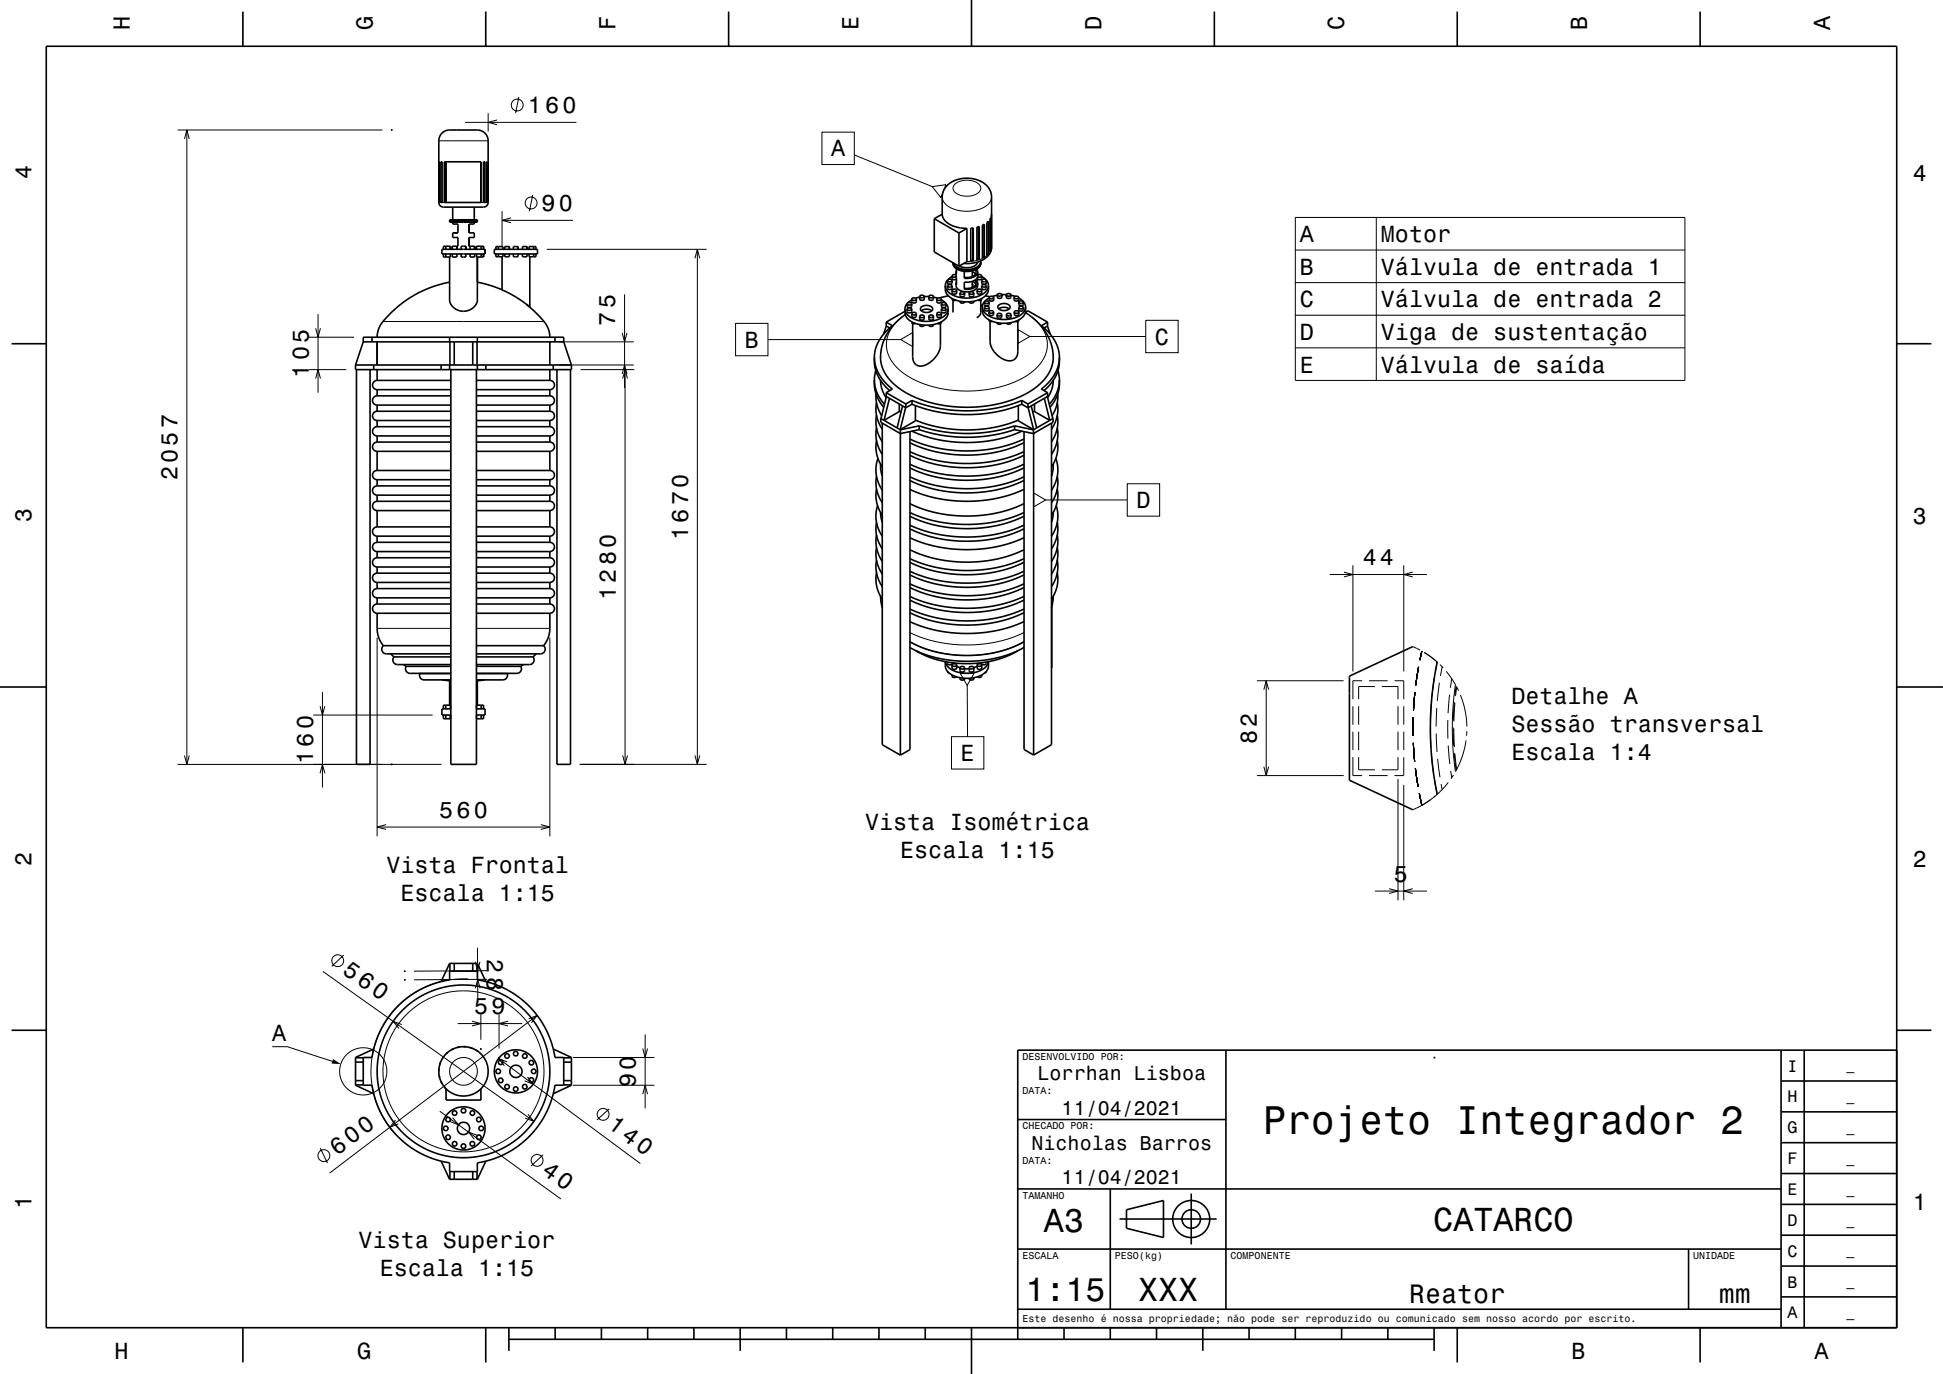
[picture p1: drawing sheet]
<svg xmlns="http://www.w3.org/2000/svg" width="420mm" height="297mm" viewBox="0 0 420 297" stroke-linecap="round" stroke-linejoin="round" font-family="sans-serif">
<g fill="none" stroke="#000" stroke-width=".22">
<path d="M38.4 28.1h44.3M39.9 30l.5-1.9 .5 1.9M40.4 28.1v137.1M94.9 30.4h10.6M100.5 26.5h24.1M105.5 24.5v3.9M107.5 25.9l-2 .6 2 .5M112.2 21l-.7 3.5M177.7 28.6h7v7h-7zM184.7 33.5l16.8 6.8M206.4 39.8a4.1 4.1 0 0 1 5.5 .4 1.48 1.48 0 0 1-1.3 1.9 3.9 3.9 0 0 1-4.5-1 1.12 1.12 0 0 1 .3-1.3zM94.9 43.8h.1"/>
<path d="M95 43.8h.3M95.6 43.8h.4M104 43.8h.5M104.8 43.8h.4M105.3 43.8h.2M108.5 45.6v7.9M108.5 47.6h15.4M110.5 47.1l-2 .5 2 .5M115.2 42.1l-.7 3.5M118.2 53.9h34.5M150.2 55.8l.5-1.9 .6 1.9M150.7 53.9v111.3"/>
<path d="M201.5 40.3l3-.4-1.1 2.8zM203.7 42.6a3.7 3.7 0 0 0 3.5 2.9 7.1 7.1 0 0 0 6.8-1.8l.3-1.1M214.3 53.5a3.8 3.8 0 0 1-3.5 2.9l-1.8 .2M280 47h84.2v35.2h-84.2zM280 54h84.2M297.5 47v35.2M66.7 79.9h8.2M66.7 72.9h9.8M68.2 71l.5 1.9 .6-1.9M68.7 67.9v17M82.8 69.5h34.8M120.9 78.9h16.1"/>
<path d="M120.9 73.9h16.1M125.5 79.9h11.6M134.5 72l.5 1.9 .5-1.9M135 63.6v20.3M135.1 79.9v85.3M159 69.9h7v7h-7zM166 73.4h28.7M194.7 73.4l2.6-1.5v3zM195.1 68.5l-1.1 .9-1.1 1.3-.9 1.5-.3 1.3-.1 1.3 .3 1.4 .6 1.4 .9 1.4 1.2 1.1 1.5 1.1 1.7 1 2 .8 4.1 1.1 4.7 .4 4.7-.3 2.4-.4 2.2-.7 3.7-1.7 1.4-1 1.4-1.2 1-1.3 .7-1.4 .3-1.3-.1-1.6-.3-1.3-.7-1.3-1-1.4-1.4-1.1M220 71.2l2.6 1.5-2.6 1.5zM222.6 72.7h25.1M247.7 69.2h7v7h-7z"/>
<path d="M280 61.1h84.2M280 68.1h84.2M280 75.2h84.2M68.2 81.8l.5-1.9 .6 1.9M134.5 80.8l.5-1.9 .5 1.9M134.6 81.8l.5-1.9 .5 1.9M223.4 106.6l2.6 1.5-2.6 1.5zM226 108.1h17.7M243.7 104.6h7v7h-7zM81.5 137.8v43M81.5 135.8h16M82.8 139.5h14.7"/>
<path d="M103 135.8h15.9M103 139.5h14.5M118.9 137.8v43M190.3 128.9l.4 1.9M196.7 138.7h.1M221.4 136.7l-2.8 1.2-2.9 .8-3.2 .5-3.2 .2-3.2-.1-3.6-.6-3.2-.8-2.6-1.2M221.4 138.7l-2.6 1.2-3.1 1-2.9 .5-3.7 .3-3.2-.2-3.6-.6-2.9-.9-2.7-1.3M227.7 128.9l-.4 1.9M287.4 124.2h21M290.5 123.7l1.9 .5-1.9 .5M292.4 122.2v23M303.4 122.2v23"/>
<path d="M305.4 123.7l-2 .5 2 .5M305.4 139.8l1.6 .7M67.7 154.6h25.8M69.2 152.6l.5 2 .5-2M69.7 149.6v20.6M205.7 159.2h7v7h-7zM207.6 145.6l3-.1-1.5 2.6zM209.1 148.1v11.1M271.7 147.2h18.7M273.2 149.1l.5-1.9 .5 1.9M273.7 147.2v20.5M292.4 152.7v4"/>
<path d="M292.4 158.2v4M293.7 152.7v4M293.7 158.2v4M294.4 147.2h-2v4M295.9 147.2h4M297.2 148.4h-3.5v2.8M298.7 148.4h3.5v2.8M301.4 147.2h2v4M302.2 152.7v4M302.2 158.2v4M303.4 152.7v4M303.4 158.2v4"/>
<path d="M305.5 155.1v4M305.9 149.6l-.4 4M306.6 144.2l-.6 3.9M307.4 140.8l-.5 1.9M307.9 141l2.8 2.1M309.2 157.5l.1 4M309.4 152l-.2 4M310 146.5l-.5 4M310.5 158.5l.1 4M310.6 153.1l-.2 3.9M310.7 143.1l-.4 2M310.7 143.1h.1"/>
<path d="M311.1 147.6l-.4 4M311.3 143.7l.7 .7M311.7 144.1l-.3 2M312.6 145.1l2 2.9M313 155.7v4M313.3 150.2l-.3 4M313.8 146.7l-.3 2M314.1 157.2l.1 4M314.3 157.5l.1 4M314.4 151.8l-.3 3.9M314.5 152l-.2 4M314.6 148l-.5 4.5-.2 4.7 .2 4.8 .5 4.8"/>
<path d="M314.6 148l.1 .1M314.8 148.3l-.3 2M314.8 148.4l.5 .9M314.9 148.5l-.3 2M315.7 150.2l1 3.4 .4 3.4M317.1 158l-.1 1M38.4 165.2h44.3M39.9 163.3l.5 1.9 .5-1.9M67.7 165.2h27.8M69.2 167.2l.5-2 .5 2M81.5 178.8h37.4M83.5 178.3l-2 .5 2 .5"/>
<path d="M116.9 178.3l2 .5-2 .5M125.3 165.2h27.4M134.6 163.3l.5 1.9 .5-1.9M150.2 163.3l.5 1.9 .6-1.9M271.7 167.7h18.7M273.2 165.7l.5 2 .5-2M292.4 163.7v4h2M293.7 163.7v2.7h3.5M295.9 167.7h4M302.2 163.7v2.7h-3.5M302.2 168.4v26.2M303.4 163.7v4h-2"/>
<path d="M303.4 169.7v24.9M305.5 160.6l.3 4M306 166.1l.5 3.9M306.8 171.5l.6 2.6 2.8-2M309.2 172.9l-1.9 1.2-1.9 .9M309.4 163l.5 4M310.1 168.5l.6 3.2M310.7 171.7l-.7 .6M310.7 171.7h-.1M310.8 164l.5 4M311.5 169.5l.2 1.2M313 161.2l.4 3.9"/>
<path d="M313.1 169.1l-2.4 2.6M313.6 166.6l.2 1.5M314.2 167.5l-.6 .8M314.3 162.7l.5 3.8M314.5 162.9l.4 3.4M316.9 160l-.9 3.7-1.3 2.9M297.2 192.6h11.2M300.3 192.1l1.9 .5-1.9 .5M305.4 192.1l-2 .5 2 .5M69.8 210l45.6 32.4M74.3 206.4l-2.6 2.5M101.2 211.6l-3.2 .1-2.8 .5-2.8 1-2.7 1.3-2.4 1.8-2.1 2.1-1.8 2.4-1.5 2.6-.9 2.6-.7 3.2-.1 2.7 .3 3 .7 2.9 1.1 2.8 1.4 2.3 1.8 2.3"/>
<path d="M103.2 204.8l.1 11.9M103.7 207.9l-.5 1.9-.5-1.9M103.8 213.6l-.5-1.9-.5 1.9M103.9 219.3v5.4M105.2 209.8l-15.7 .1M105.3 211.7l-15.8 .1M107.9 219.3v7.4M116.1 219.5l-44.8 34.1M58.9 226.2h3.2l9.7 3.2M86.8 221.5l-1.8-.7 1.2 1.5M98.9 221.3h14M102 220.7l1.9 .6-1.9 .5"/>
<path d="M107.8 228.8l30.6 22.7M109.6 229.5l-1.8-.7 1.2 1.6M109.8 220.7l-1.9 .6 1.9 .5M114 232.8l1.3 1.6-1.9-.8M114.3 220.2l1.8-.7-1.2 1.6M123.9 234.6h17.6M123.9 228.6h17.6M131.7 239.7l-2.7 2.4M138.9 236.5l.6-1.9 .5 1.9M138.9 226.6l.6 2 .5-2M139.5 223.6v16M69.2 248.2l1.6 3.2"/>
<path d="M85.5 242.1l-1.2 1.6 1.8-.8M95.1 240.2l26.1 19M97.8 241.6l1.3 1.5-1.9-.7M103.1 245.4l-1.8-.7 1.2 1.5M114.1 240.9l1.3 1.5-1.9-.7M117.4 249.6l-2.6 2.4"/>
<circle cx="111.8" cy="22.7" r="1.28"/>
<circle cx="114.8" cy="43.9" r="1.28"/>
<circle cx="73" cy="207.7" r="1.28"/>
<circle cx="78.5" cy="231.6" r="5.1"/>
<circle cx="100.2" cy="231.6" r="3"/>
<circle cx="100.2" cy="231.6" r="17.4"/>
<circle cx="70" cy="249.8" r="1.28"/>
<circle cx="116.1" cy="250.8" r="1.28"/>
<circle cx="130.4" cy="240.9" r="1.28"/>
</g>
<g fill="none" stroke="#000" stroke-width=".35">
<path d="M10 10h400v277h-400zM52.5 2.5v7.5M105 2.5v7.5M157.5 2.5v7.5M210 0v10M262.5 2.5v7.5M315 2.5v7.5M367.5 2.5v7.5M94.9 35h.1v8.8h-.1zM95.3 35h.3v8.8h-.3zM95.6 28.7l.6-.4 .7-.2h6.3a2.33 2.33 0 0 1 2.3 2.3v13.4l-.3 .7-.7 .3h-8.7l-.5-.2-.3-.4-.1-.4v-13.4a2.32 2.32 0 0 1 .7-1.7zM96 35h8v8.8h-8z"/>
<path d="M96.4 35v8.8M104.5 35h.3v8.8h-.3zM105.2 35h.1v8.8h-.1zM105.5 35v8.8M95.5 53.9h9.4v1h-9.4zM95.9 54.9v.7h1.5v-.7M95.9 53.9v-.7h1.5v.7M96.4 53.2v.7M96.4 54.9v.7M97.2 55.6v9.3a3.1 3.1 0 0 0 3 2.4 3.1 3.1 0 0 0 3-2.4v-9.3M97.2 47.5h6v.5h-6zM97.2 47.8h6"/>
<path d="M97.8 54.9v.7h1v-.7M97.9 48v.4h1.1v1.9h-1.1v1h1.1v1.9h-1.2v.7M97.9 44.8v2.7M98.8 53.2v.7M99.7 54.9v.7h1v-.7M99.7 53.9v-.7h1v.7M101.6 54.9v.7h1v-.7M101.6 53.2v.7M102.5 48v.4h-1.1v1.9h1.1v1h-1.1v1.9h1.2v.7M102.5 44.8v2.7M103 53.9v-.7h1.5v.7M103 54.9v.7h1.5v-.7"/>
<path d="M104 53.2v.7M104 54.9v.7M106.9 53.9h9.3v1h-9.3zM107.2 54.9v.6h1.5v-.6M107.2 53.9v-.6h1.5v.6M107.7 53.3v.6M107.7 54.9v.6M108.5 55.5v7.2M109.1 54.9v.6h1v-.6M109.1 53.9v-.6h1v.6M111 54.9v.6h1v-.6M111 53.9v-.6h1v.6"/>
<path d="M112.9 54.9v.6h1v-.6M112.9 53.9v-.6h1v.6M114.4 54.9v.6h1.5v-.6M114.4 53.9v-.6h1.5v.6M114.5 55.5v10.9l-3-2.2-3-1.5M115.4 53.3v.6M115.4 54.9v.6M202 47.3v7.2l5.3 3M202 47.3l5.3 3.1M203.7 46.3a3.6 3.6 0 0 0 3.3 2.8l2 .3M203.7 46.3v-3.7a4.5 4.5 0 0 1 4.7-4.1 5.2 5.2 0 0 1 5.8 3l.1 1.1v11.2M203.7 46.3l-1.7 1"/>
<path d="M205.8 59.6l.4 .3 .5-.1M205.8 59.6l.1 .7 .3 .2 .5-.2M205.8 59.8l-.9 .6M206 56.8a2.93 2.93 0 0 0 3.4 1.7 2.4 2.4 0 0 0 2.6-1.8 2.41 2.41 0 0 1-2.6 1.8 2.92 2.92 0 0 1-3.4-1.7zM206.6 59.4h-.4l-.4 .2M206.6 59.4h.1M206.7 58.8v2.7v-.3M206.7 59.4h-.1M206.7 58.5v.3M206.7 58.1v1.1v-.4M207.3 50.4v7.1M208.4 58.7v1.4a2.39 2.39 0 0 0 2.9-1.3"/>
<path d="M209 49.4v7.2l-1.7 .9M209 49.4l-1.7 1M210.2 58.7l.7 .5M210.2 58.6v1.2M210.3 56.2l.1 .2v-7.1h-.6v7.2M210.3 56.2l-.5 .1M210.3 49.3v6.9M210.8 58.3a.99 .99 0 0 1 0 1.1 .99 .99 0 0 1-.9 .5h-1.5M210.9 58.3l.4 .2M211.3 58.5v.3M211.3 58.1v.4M211.3 60v.9"/>
<path d="M211.3 56.6a2.78 2.78 0 0 1-3.7 1l-.2-.1M211.3 59.4h.6l.3 .2M211.3 58.8v.9a2.29 2.29 0 0 1-2.9 1.3v1.5a2.39 2.39 0 0 0 2.9-1.3M211.5 55.9l.2 .2v-7.1l-.5 .1v7.2M211.5 55.9l-.3 .1M211.5 49v6.9M212 56.4v.1M212 56.5a2.19 2.19 0 0 1-2.5 2.2 3.1 3.1 0 0 1-3.5-1.6v-.3M212 56.5a2.67 2.67 0 0 1-3.1 1.8 2.97 2.97 0 0 1-2.8-1.5M212.2 59.6l-.2 .3-.7-.1M212.2 59.6l-.1 .8-.4 .1-.4-.2M212.2 59.8l.9 .6"/>
<path d="M212.5 55.5l.3 .2v-7.2l-.4 .2v7.2M212.5 48.6v6.9M212.5 55.5l-.1 .1M213.3 54.9l.3 .1v-7.2l-.3 .3v7.2M214 54.2l.2 .1v-7.2l-.2 .3v7.2M214.3 53.5h.1M214.3 46.3v.3M214.3 53.5v.2a3.9 3.9 0 0 1-3.6 3.1l-2.4 .1M2.5 74.3h7.5M76.9 78.9h46.6M76.9 78.9v1h46.6v-1M77.1 79.9v85.3h2.9v-85.3"/>
<path d="M78.5 73.9h43.4M78.5 73.9l-1.6 5M78.5 73.9v-1h43.4v1M80.4 72.9v1M80.8 78.9v1M81.5 73.9v5M81.5 79.9v2.3M95.4 78.9v1M97.2 61l-3.6 1-3.1 1.3-2.9 1.7-2.8 2.4a8.2 8.2 0 0 0-3.3 5v.5M97.2 72.9v1M97.2 78.9v1M97.3 73.9v5"/>
<path d="M97.5 79.9v85.3h5.5v-85.3M98.2 73.9v5M102.2 73.9v5M103.1 73.9v5M103.2 61l2.6 .6 2.7 1M103.2 72.9v1M103.2 78.9v1M105 78.9v1M113.9 65.9l1.7 1.5a8.3 8.3 0 0 1 3.2 5l.1 .5M118.9 73.9v5M118.9 79.9v2.3M119.6 78.9v1"/>
<path d="M120 72.9v1M120.4 79.9v85.3h2.9v-85.3M121.9 73.9l1.6 5M189 77.3l.1 2.1 .6 1.7 1.1 1.7 1.5 1.6M189 77.3l.3 1.8 .8 1.8 1.1 1.6 1.7 1.6-1.3 .8M190.3 77.3l.4 2 1 2 1.8 1.9 2.3 1.7 2.7 1.3 3.5 1.1 3.4 .5 3.4 .2 3.5-.1 3.9-.7 3-.9 3-1.4 2.3-1.7 1.8-1.9 1-2 .4-2M190.3 77.1v.2M191.6 69.6l1.3 .8-1.7 1.6-1.2 1.6-.7 1.8-.3 1.9M191.6 70.5l.7 .4M191.6 69.6v.9M191.6 70.5l-.6 1.8M195.6 66.8v.8a3.4 3.4 0 0 0 3.4 2.6 5.8 5.8 0 0 0 5.7-1.8l.2-.6v-1"/>
<path d="M195.6 66.8a3.4 3.4 0 0 0 3.4 2.6 5.8 5.8 0 0 0 5.7-1.8l.2-.8M195.6 67.3l-4 2.3M195.7 68l-.6 .5a11.3 11.3 0 0 0-4.8 8.8M196.1 65.7v.6l.4 .2 .6-.2v-.6M196.1 66.8v.7l.4 .1 .6-.2v-.6M196.1 65.7l.4 .2 .5-.1 .1-.1M196.1 66.8l.1-.2 .4-.1 .5 .3M196.1 66.8l.4 .3 .4-.1 .2-.2M196.1 65.6l-.3 .5-.2 .7M196.1 65.6l.5-.2 .5 .3M196.1 65.6v.1M196.1 68.8l.1 .1"/>
<path d="M197.1 64.7l.4 .3 .5-.1 .1-.2M197.1 64.7l.4-.3 .4 .1 .2 .2M197.1 64.7v.6l.4 .2 .6-.2v-.6M197.1 69.6l.2 .3h.6M197.1 67.8l.4 .3 .5-.1 .1-.2M197.1 67.8l.4-.3 .4 .1 .2 .2M197.1 67.8v.7l.4 .1 .6-.2v-.6M197.1 64.8l-.9 .7M197.3 69.9l.1 8a1.87 1.87 0 0 0 3.1 .8 5.3 5.3 0 0 0 2.8-4v-4.8M198.8 64.2l-.9 .3M198.8 68.4l.1 .7 .3 .1 .6-.2v-.6M198.8 64.1l.1 .7 .3 .1 .6-.2v-.6"/>
<path d="M198.8 70.1a.54 .54 0 0 0 .4 .5 .54 .54 0 0 0 .6-.3M198.8 68.4l.4 .3 .5-.1 .1-.2M198.8 68.4l.1-.2 .4-.1 .5 .3M198.8 64.1l.1-.2 .4-.1 .5 .3M198.8 64.1l.4 .3 .4-.1 .2-.2M199.1 66.4a1.64 1.64 0 0 1 2.5 .4 1.54 1.54 0 0 1-2.7 0zM199.2 67.2a1.95 1.95 0 0 1 2.2 0M199.8 64.1h1M199.8 70.3h.1M200.8 64.1v.7l.4 .1 .6-.2v-.6M200.8 68.4v.7l.4 .1 .6-.2v-.6M200.8 64.1l.4 .3 .5-.1 .1-.2"/>
<path d="M200.8 64.1l.1-.2 .4-.1 .5 .3M200.8 68.4l.1-.2 .4-.1 .5 .3M200.8 68.4l.4 .3 .4-.1 .2-.2M200.8 70.3h.1M201.8 64.2l.9 .3M201.8 70.1a.53 .53 0 0 1-.5 .5 .53 .53 0 0 1-.5-.3M202.5 64.7l.4 .3 .5-.1 .1-.2M202.5 64.7l.4-.3 .4 .1 .2 .2M202.5 64.7l.1 .6 .3 .2 .6-.2v-.6M202.5 67.8l.1 .7 .3 .1 .6-.2v-.6M202.5 67.8l.4 .3 .5-.1 .1-.2M202.5 67.8l.4-.3 .4 .1 .2 .2"/>
<path d="M203.5 65.7v.6l.4 .2 .6-.2v-.6M203.5 65.7l.1-.2 .4-.1 .5 .3M203.5 65.7l.4 .2h.4l.2-.2M203.5 69.6l-.2 .3h-.6M203.5 64.8l.9 .7M204.3 61.7v.9a3.4 3.4 0 0 0 3.4 2.5 5.8 5.8 0 0 0 5.8-1.7l.2-.6v-1.1M204.3 61.7a3.4 3.4 0 0 0 3.4 2.6 5.8 5.8 0 0 0 5.8-1.8l.2-.8M204.5 65.6l.3 .6 .1 .6M204.5 68.8l-.1 .1M204.5 66.8v.6l-.6 .2-.4-.1v-.7M204.5 66.8l-.1 .2-.5 .1-.4-.3M204.5 66.8l-.5-.3-.4 .1-.1 .2"/>
<path d="M204.8 60.6l.1 .7 .4 .2 .5-.3v-.6M204.8 61.8l.1 .7 .4 .1 .5-.2v-.6M204.8 60.6l.5 .3 .4-.1 .1-.2M204.8 60.6l.1-.2 .5-.1 .4 .3M204.8 61.8l.1-.2 .5-.1 .4 .3M204.8 61.8l.5 .3 .3-.1 .2-.2M204.8 60.6l-.3 .5-.2 .6M204.8 63.8l.1 .1M205 63.9l-1.9 .5M205.8 64.5l.2 .4h.6M205.8 62.8l.4 .3 .5-.2 .1-.1M205.8 62.8l.4-.3 .4 .1 .2 .2"/>
<path d="M205.8 62.8l.1 .6 .3 .2 .6-.2v-.6M206 64.9v2.7M206.7 61.2v.5a2.29 2.29 0 0 0 2.9 1.3l.7-.1a1.35 1.35 0 0 0 1-1.2v-.5M206.7 60.9v.3M207.5 63.3l.1 .7 .4 .2 .5-.2v-.7M207.5 65.1a.53 .53 0 0 0 .5 .4 .53 .53 0 0 0 .5-.3M207.5 63.3l.5 .3 .4-.1 .1-.2M207.5 63.3l.1-.1 .5-.2 .4 .3M208.5 65.2h.1M209.5 63.3l.1 .7 .3 .2 .6-.3v-.6M209.5 63.3l.1-.1 .4-.2 .5 .3M209.5 63.3l.4 .3 .4-.1 .2-.2"/>
<path d="M209.5 65.2h.1M210.2 61.4l.1 .3-.2 .5M210.2 60.8v1.3M210.2 60.8l.7 .7M210.5 65.1a.53 .53 0 0 1-.5 .4 .53 .53 0 0 1-.5-.3M210.7 60.6a.9 .9 0 0 1 .2 1 .9 .9 0 0 1-.8 .6l-1.7 .1M210.7 60.6l.6 .3M211.2 62.8l.1 .6 .4 .2 .5-.2v-.6M211.2 62.8l.5 .3 .4-.2 .1-.1M211.2 62.8l.4-.3 .5 .1 .1 .2M211.3 60.9v.3M212 64.9v2.8l-.3 .5-.6 .5"/>
<path d="M212.2 61.8l.1 .7 .4 .1 .5-.2v-.6M212.2 60.6l.1 .7 .4 .2 .5-.3v-.6M212.2 61.8l.5 .3 .4-.1 .1-.2M212.2 61.8l.1-.2 .5-.1 .4 .3M212.2 60.6l.1-.2 .5-.1 .4 .3M212.2 60.6l.5 .3 .3-.1 .2-.2M212.2 64.5l-.2 .4h-.6M212.4 66.4v.8a3.4 3.4 0 0 0 3.3 2.6 5.8 5.8 0 0 0 5.8-1.8l.2-.6v-1M212.4 66.4a3.4 3.4 0 0 0 3.3 2.6 5.8 5.8 0 0 0 5.8-1.8l.2-.8M212.4 65.9l-.4 .1M212.8 65.3l.1 .7 .4 .1 .5-.2v-.6M212.8 66.5l.1 .6 .4 .1 .5-.2v-.5"/>
<path d="M212.8 65.3l.5 .3 .4-.1 .1-.2M212.8 65.3l.1-.1 .5-.2 .4 .3M212.8 66.5l.1-.2 .5-.1 .4 .3M212.8 66.5l.5 .2h.4l.1-.2M213 63.9l.9 .2M213.2 60.6l.4 .6 .1 .5M213.2 63.8l-.1 .1M213.8 69.1l.2 .4h.5M213.8 67.4l.4 .3 .5-.1 .1-.2M213.8 67.4l.4-.3 .4 .1 .2 .2M213.8 67.4v.7l.4 .1 .6-.2v-.6M213.8 64.3l.5 .3 .4-.1 .1-.2"/>
<path d="M213.8 64.3l.4-.3 .5 .1 .1 .2M213.8 64.3l.1 .6 .4 .2 .5-.2v-.6M213.8 64.4a2.36 2.36 0 0 0-1.4 2M214 69.5v4.4a4.8 4.8 0 0 0 4.7 4.1 1.85 1.85 0 0 0 1.3-2v-6.5M215.5 68l.1 .6 .4 .2 .5-.2v-.6M215.5 69.7a.56 .56 0 0 0 1 .2M215.5 68l.5 .3 .4-.1 .1-.2M215.5 68l.1-.2 .5-.1 .4 .3M215.6 63.8l-1 .3M215.6 63.7v.7l.4 .1 .6-.2v-.6M215.6 63.7l.1-.2 .4-.1 .5 .3M215.6 63.7l.4 .3 .4-.1 .2-.2"/>
<path d="M215.9 66a1.63 1.63 0 0 1 2.5 .4 1.54 1.54 0 0 1-2.7 0zM215.9 66.8a1.95 1.95 0 0 1 2.3 0M216.6 63.7h.9M217.5 63.7l.1 .7 .4 .1 .5-.2v-.6M217.5 63.7l.5 .3 .4-.1 .1-.2M217.5 63.7l.1-.1 .5-.1 .4 .2M217.6 68v.6l.4 .2 .5-.2 .1-.6M217.6 68l.1-.2 .4-.1 .5 .3M217.6 68l.4 .3 .4-.1 .2-.2M218.5 63.8l.9 .3M218.6 69.7a.56 .56 0 0 1-1 .2M219.2 64.3l.4 .3 .5-.1 .1-.2"/>
<path d="M219.2 64.3l.4-.3 .4 .1 .2 .2M219.2 64.3l.1 .6 .3 .2 .6-.3v-.5M219.2 67.4l.1 .7 .4 .1 .5-.2v-.6M219.2 67.4l.5 .3 .4-.1 .1-.2M219.2 67.4l.4-.2h.5l.1 .2M220.2 64.4a2.42 2.42 0 0 1 1.5 2M220.2 66.5l.1 .6 .4 .2 .5-.3v-.5M220.2 66.5l.5 .3 .4-.1 .1-.2M220.2 66.5l.1-.2 .5-.1 .4 .3M220.2 65.3l.1 .6 .4 .2 .5-.2v-.6M220.2 65.3l.1-.2 .5-.1 .4 .3M220.2 65.3l.5 .3 .4-.1 .1-.2"/>
<path d="M220.2 69.1l-.1 .3-.6 .1M221.6 67.5l1.1 .8a11.3 11.3 0 0 1 5 9M221.7 67.5l.5-.3 4.2 2.4M226.4 70.5l.6 1.8M226.4 69.6l-1.3 .8 1.8 1.7 1.1 1.6 .7 1.7 .3 1.9M226.4 70.5l-.7 .4M226.4 69.6v.9M227.7 77.1v.2M229 77.3l-.1 2-.6 1.7-1.1 1.9-1.5 1.5M229 77.3l-.2 1.8-.8 1.8-1.2 1.6-1.7 1.6 1.3 .8M410 74.3h7.5M81.5 82.2a1 1 0 0 0-1 1 1 1 0 0 0 1 1"/>
<path d="M81.5 85.6a1 1 0 0 0-1 1 1 1 0 0 0 1 1M81.5 88.9a1 1 0 0 0-1 1 1 1 0 0 0 1 1M81.5 92.2a1 1 0 0 0-1 1 1 1 0 0 0 1 1M81.5 95.6a1 1 0 0 0-1 1 1 1 0 0 0 1 1M81.5 82.2h16M81.5 84.2h16M81.5 85.6h16M81.5 87.6h16M81.5 88.9h16M81.5 90.9h16M81.5 92.2h16M81.5 94.2h16"/>
<path d="M81.5 95.6h16M81.5 97.6h16M81.5 84.2v1.4M81.5 87.6v1.3M81.5 90.9v1.3M81.5 94.2v1.4M81.5 97.6v4.1M103 82.2h15.9M103 84.2h15.9M103 85.6h15.9M103 87.6h15.9M103 88.9h15.9"/>
<path d="M103 90.9h15.9M103 92.2h15.9M103 94.2h15.9M103 95.6h15.9M103 97.6h15.9M118.9 82.2a1 1 0 0 1 1 1 1 1 0 0 1-1 1M118.9 85.6a1 1 0 0 1 1 1 1 1 0 0 1-1 1M118.9 88.9a1 1 0 0 1 1 1 1 1 0 0 1-1 1M118.9 92.2a1 1 0 0 1 1 1 1 1 0 0 1-1 1M118.9 95.6a1 1 0 0 1 1 1 1 1 0 0 1-1 1M118.9 84.2v1.4M118.9 87.6v1.3"/>
<path d="M118.9 90.9v1.3M118.9 94.2v1.4M118.9 97.6v4.1M189 82.2l.2 1.4 .4 1.3 .6 1.2 1 1.3M189 82.2l.1 1.6 .3 1.5 .7 1.4 .9 1.3M189.3 80.1l-.3 2.1M189.4 85.1l.1 2.3 1.1 2.5M189.5 87.1l-.1 .4a7.7 7.7 0 0 0 1.3 5.3M189.5 89.8l-.1 .4a7.7 7.7 0 0 0 1.3 5.3M189.5 92.5l-.1 .5a7.7 7.7 0 0 0 1.3 5.2M189.5 95.2l-.1 .5a7.7 7.7 0 0 0 1.3 5.3M189.8 99.1a7.6 7.6 0 0 0 .9 6.9"/>
<path d="M190.3 82.2l.3 1.7 .9 2.1M190.4 90.5h.1M190.4 90.5v.8l4.2 2.4 4.1-.8M190.4 90.5l3.5 2M190.5 90.3l-.1 .2M190.7 91.5v69.5l3.9 2.2M191.6 84.9v.8M191.6 84.9l4.2 2.4M191.6 85.7l4.2 2.4M191.6 85.7l-1.2 4.8M192.3 86.1l-1.2 4.8 3.3-1.9v-1.7M193.9 92.5l.7 .4"/>
<path d="M194.4 88.9l.4 .2M194.6 92.9h.1M194.6 92.9v70.3M195.1 87.7l-1.2 4.8M195.8 88.1h.1M195.8 88.1l-1.2 4.8M195.8 87.3v.8M196.7 93.3v68.7l-2.1 1.2M197.1 93.2l2.7 1.1 2.7 .7 2.9 .5 3.5 .2 3.2-.2 3.2-.5 2.7-.7 2.9-1.1M197.1 87.4l2.6 .9 2.7 .7 3.2 .5 3.2 .1 3-.1 3.2-.4 3-.7 2.9-1M197.1 86.6l2.6 .9 2.7 .7 3.2 .4 3.2 .2 3.2-.1 3.2-.5 2.8-.6 2.9-1M197.1 87.4l-1.3 .7"/>
<path d="M197.1 86.6v.8M197.1 86.6l-1.3 .7M197.9 90.8l2.1 .8 2.9 .8 2.7 .4 3 .1h2.7l3.2-.4 3-.7 2.6-1M197.9 87.7v3.3l-3.3 1.9M198.7 92.1l4.8 1.2 2.7 .3 2.7 .1 5.2-.4 2.9-.5 2.3-.7M198.7 92.9l4.6 1.1 2.4 .4 3 .1h2.5l2.9-.4 2.9-.5 2.3-.7M198.7 92.1l-4.1 .8M198.7 92.1v.8M219.3 92.1l4.1 .8M219.3 92.1v.8M220.1 87.7v3.3l3.3 1.9M220.9 87.4l1.3 .7"/>
<path d="M220.9 86.6l1.3 .7M220.9 86.6v.8M221.4 95.7l-2.8 1.1-2.9 .9-3.2 .5-3.2 .2-3.2-.2-3.6-.5-3.2-.9-2.6-1.1M221.4 98.4l-2.8 1.2-3.2 .8-3.1 .5-3.2 .2-3.5-.2-3.1-.5-3.2-.9-2.6-1.1M221.4 94.9l-2.7 1.1-3.1 .8-3.5 .5-2.9 .2-3.6-.2-3.5-.6-2.9-.8-2.5-1M221.4 97.6l-3 1.2-3.1 .8-2.8 .4-3.3 .2-3.3-.1-3.5-.6-3-.8-2.7-1.1M221.4 93.3v68.7l2 1.2M222.2 87.3v.8M222.2 88.1l1.2 4.8M222.2 88.1h.1M222.9 87.7l-.7 .4M222.9 87.7l1.2 4.8"/>
<path d="M223.4 92.9v70.3M223.4 92.9h.1M223.6 88.9l-.3 .2M224.1 92.5l-.7 .4M225.7 86.1l1.2 4.8-3.3-1.9v-1.7M225.7 86.1l-2.8 1.6M226.4 85.7l1.2 4.8M226.4 85.7l-.7 .4M226.4 84.9v.8M226.4 84.9l-4.2 2.4M227.3 91.5v69.5l-3.9 2.2M227.5 90.3l.1 .2"/>
<path d="M227.6 90.5l-3.5 2M227.6 90.5h.1M227.6 90.5v.8l-4.2 2.4-4.1-.8M227.7 82.2l-.4 2-.8 1.8M228.2 99.1l.1 .1a7.6 7.6 0 0 1-1 6.8M228.5 87.1l.1 .5a7.7 7.7 0 0 1-1.3 5.2M228.5 89.8l.1 .5a7.7 7.7 0 0 1-1.3 5.2M228.5 92.5l.1 .5a7.7 7.7 0 0 1-1.3 5.2M228.5 95.2l.1 .5a7.7 7.7 0 0 1-1.3 5.3M228.6 85.1l-.2 2.5-1 2.3M228.7 80.1l.3 2.1M229 82.2l-.1 1.4-.5 1.4-.6 1.1-1 1.3"/>
<path d="M229 82.2v1.5l-.4 1.5-.7 1.5-.9 1.3M81.5 101.7a1 1 0 0 0-1 1 1 1 0 0 0 1 1M81.5 105a1 1 0 0 0-1 1 1 1 0 0 0 1 1M81.5 108.4a1 1 0 0 0-1 1 1 1 0 0 0 1 1M81.5 113.9a1 1 0 0 0-1 1 1 1 0 0 0 1 1M81.5 117.2a1 1 0 0 0-1 1 1 1 0 0 0 1 1M81.5 101.7h16M81.5 103.7h16M81.5 105h16M81.5 107h16M81.5 108.4h16M81.5 110.4h16"/>
<path d="M81.5 113.9h16M81.5 115.9h16M81.5 117.2h16M81.5 119.2h16M81.5 103.7v1.3M81.5 107v1.4M81.5 110.4v3.5M81.5 115.9v1.3M81.5 119.2v1.4M103 101.7h15.9M103 103.7h15.9M103 105h15.9"/>
<path d="M103 107h15.9M103 108.4h15.9M103 110.4h15.9M103 113.9h15.9M103 115.9h15.9M103 117.2h15.9M103 119.2h15.9M118.9 101.7a1 1 0 0 1 1 1 1 1 0 0 1-1 1M118.9 105a1 1 0 0 1 1 1 1 1 0 0 1-1 1M118.9 108.4a1 1 0 0 1 1 1 1 1 0 0 1-1 1M118.9 113.9a1 1 0 0 1 1 1 1 1 0 0 1-1 1M118.9 117.2a1 1 0 0 1 1 1 1 1 0 0 1-1 1"/>
<path d="M118.9 103.7v1.3M118.9 107v1.4M118.9 110.4v3.5M118.9 115.9v1.3M118.9 119.2v1.4M189.5 102.9l-.1 .5a7.7 7.7 0 0 0 1.3 5.3M189.5 105.7l-.1 .4a7.7 7.7 0 0 0 1.3 5.3M189.5 112.9l-.1 .5a7.7 7.7 0 0 0 1.3 5.2M189.5 115.6l-.1 .5a7.7 7.7 0 0 0 1.3 5.3M189.5 118.4l-.1 .4a7.7 7.7 0 0 0 1.3 5.3M189.7 109.3a7.6 7.6 0 0 0 1 6.6M190.3 100.3l.1 1.3 .3 1.3"/>
<path d="M190.3 110.8l.4 2.1M221.4 101.1l-2.8 1.2-2.9 .8-3.2 .5-3.2 .2-3.2-.1-3.6-.6-3.2-.8-2.6-1.2M221.4 103.8l-2.8 1.2-3.2 .9-3.1 .5-3.2 .1-3.5-.1-3.1-.5-3.2-.9-2.6-1.1M221.4 108.9l-2.8 1.1-2.9 .8-3.2 .6-3.2 .1-3.2-.1-3.6-.5-3.2-.9-2.6-1.1M221.4 111.6l-3 1.2-3 .8-3.1 .5-3.2 .2-3.8-.2-2.8-.5-3.2-.9-2.6-1.1M221.4 114.3l-2.8 1.2-2.9 .8-3.2 .5-3.2 .2-3.2-.1-3.6-.6-3.2-.9-2.6-1.1M221.4 118.8l-2.8 1.2-2.9 .8-3.4 .5-3 .2-3.5-.1-3.3-.6-3.2-.9-2.6-1.1M221.4 100.3l-2.7 1.1-3.1 .8-3.5 .6-2.9 .1-3.6-.2-3.5-.5-2.9-.9-2.5-.9M221.4 103.1l-3 1.1-3.1 .8-2.8 .5-3.3 .1-3.3-.1-3.5-.5-3-.8-2.7-1.1M221.4 105.8l-2.7 1-3.1 .9-3.5 .5-2.9 .2-3.6-.2-3.2-.5-3-.8-2.7-1.1M221.4 110.8l-3 1.1-3.1 .9-2.8 .4-3.3 .2-3.3-.2-3.5-.5-3-.8-2.7-1.1M221.4 113.5l-2.7 1.1-3.1 .8-3.5 .5-2.9 .2-3.6-.2-3.5-.5-2.9-.9-2.5-1"/>
<path d="M221.4 116.2l-3 1.2-3.1 .8-2.8 .4-3.3 .2-3.3-.1-3.5-.6-3-.8-2.7-1M227.7 100.3l-.1 1.3-.3 1.3M227.7 110.8l-.4 2.1M228.3 109.3l.2 .8a7.7 7.7 0 0 1-1.2 5.8M228.5 103l.1 .5a7.7 7.7 0 0 1-1.3 5.2M228.5 105.7l.1 .5a7.7 7.7 0 0 1-1.3 5.2M228.5 112.9l.1 .5a7.7 7.7 0 0 1-1.3 5.2M228.5 115.6l.1 .6a7.7 7.7 0 0 1-1.3 5.2M228.5 118.4l.1 .5a7.7 7.7 0 0 1-1.3 5.2M81.5 120.6a1 1 0 0 0-1 1 1 1 0 0 0 1 1M81.5 123.9a1 1 0 0 0-1 1 1 1 0 0 0 1 1M81.5 127.2a1 1 0 0 0-1 1 1 1 0 0 0 1 1"/>
<path d="M81.5 130.6a1 1 0 0 0-1 1 1 1 0 0 0 1 1M81.5 132.6v3.2a5.9 5.9 0 0 0 1.4 3.8M81.5 120.6h16M81.5 122.6h16M81.5 123.9h16M81.5 125.9h16M81.5 127.2h16M81.5 129.2h16M81.5 130.6h16M81.5 132.6h16M81.5 122.6v1.3M81.5 125.9v1.3"/>
<path d="M81.5 129.2v1.4M82.9 139.6a1 1 0 0 0-.3 1.1 1 1 0 0 0 .9 .6h14M82.9 139.6h14.6M103 120.6h15.9M103 122.6h15.9M103 123.9h15.9M103 125.9h15.9M103 127.2h15.9M103 129.2h15.9M103 130.6h15.9M103 132.6h15.9M103 139.6h14.5"/>
<path d="M117.5 139.6a1 1 0 0 1 .3 1.1 1 1 0 0 1-.9 .6h-13.9M118.9 120.6a1 1 0 0 1 1 1 1 1 0 0 1-1 1M118.9 123.9a1 1 0 0 1 1 1 1 1 0 0 1-1 1M118.9 127.2a1 1 0 0 1 1 1 1 1 0 0 1-1 1M118.9 130.6a1 1 0 0 1 1 1 1 1 0 0 1-1 1M118.9 132.6v3.2a5.9 5.9 0 0 1-1.4 3.8M118.9 122.6v1.3M118.9 125.9v1.3M118.9 129.2v1.4M189.5 121.1l-.1 .4a7.7 7.7 0 0 0 1.3 5.3M189.5 123.8l-.1 .5a7.7 7.7 0 0 0 1.3 5.2M190.3 128.9l.4 2.5"/>
<path d="M196.7 140h.1M196.7 138.7h.1M196.7 138.7l.1 .1M196.8 138.8l-.1 .1M221.4 121.5l-2.8 1.2-2.9 .8-3.2 .5-3.2 .2-3.2-.1-3.6-.6-3.2-.8-2.6-1.1M221.4 124.3l-2.8 1.1-2.9 .8-3.4 .6-3 .2-3.5-.2-3.3-.5-3.2-.9-2.6-1.1M221.4 127l-2.8 1.1-2.9 .9-3.2 .5-3.2 .2-3.2-.2-3.6-.5-3.2-.9-2.6-1.1M221.4 129.7l-2.8 1.2-2.9 .8-3.4 .5-3 .2-3.5-.2-3.3-.5-3.2-.9-2.6-1.1M221.4 132.4l-2.8 1.2-2.9 .8-3.2 .5-3.2 .2-3.2-.1-3.6-.6-3.2-.8-2.6-1.2M221.4 138.7l-2.4 1.2-3 1-3.4 .6-3.2 .2-3.7-.2-3.4-.6-2.8-.9-2.7-1.2M221.4 120.7l-2.7 1.1-3.1 .8-3.1 .5-3.3 .2-3.3-.1-3.5-.5-3-.8-2.7-1.1M221.4 123.5l-2.7 1-3.1 .9-3.1 .5-3.3 .1-3.3-.1-3.5-.5-3-.8-2.7-1.1"/>
<path d="M221.4 126.2l-2.7 1.1-3.1 .8-3.1 .5-3.3 .2-3.3-.2-3.5-.5-3-.8-2.7-1.1M221.4 128.9l-2.7 1.1-3.1 .8-3.1 .5-3.3 .2-3.3-.2-3.5-.5-3-.8-2.7-1.1M221.4 131.6l-2.7 1.1-3.1 .8-3.1 .5-3.3 .2-3.3-.1-3.5-.6-3-.8-2.7-1M221.4 134.4l-2.7 1-3.1 .9-3.1 .5-3.3 .1-3.3-.1-3.5-.5-3-.8-2.7-1.1M221.4 140l-2.6 1.2-3.1 1-3.5 .6-3.2 .1-3.5-.2-3.4-.6-2.8-.9-2.6-1.2M227.3 131.2v13.2M227.7 128.9l-.4 2.5M228.5 121.1l.1 .5a7.7 7.7 0 0 1-1.3 5.2M228.5 123.8l.1 .5a7.7 7.7 0 0 1-1.3 5.2M305.4 139.8l-13.7 6.4v22.5l13.7 6.3M0 148.5h10M84.5 141.3l.7 .7"/>
<path d="M85.2 142a1 1 0 0 0-.2 1.1 1 1 0 0 0 .9 .6h11.6M85.2 142h12.3M87.2 143.7l.6 .3M87.8 144a1 1 0 0 0 .8 1.6h8.9M87.8 144h9.7M90.6 145.6h.1M90.7 145.6a1 1 0 0 0 1 1.4h5.8M90.7 145.6h6.8M95.6 147l1.9 .2M95.9 153.2v-.8h1.5v.8M95.9 154.6v.8h1.5v-.8M96.4 152.4v.8"/>
<path d="M96.4 154.6v.8M97.5 147.2h-.3v5.2M97.5 153.2h-2v1.4h2M103 147.2h.2v5.2M103 142h12.2M103 144h9.6M103 145.6h6.6M103 153.2h1.9v1.4h-1.9M103 152.4h1.5v.8M104 152.4v.8M104 154.6v.8M104.5 154.6v.8h-1.5"/>
<path d="M104.8 147l-1.8 .2M109.6 145.6a1 1 0 0 1-.9 1.4h-5.7M109.7 145.6h-.1M112.6 144a1 1 0 0 1-.9 1.6h-8.7M113.1 143.7l-.5 .3M115.2 142a1 1 0 0 1 .2 1.1 1 1 0 0 1-.9 .6h-11.5M115.9 141.3l-.7 .7M198 140.7l.4 .2M198.3 140.8l.1 .1M204.3 143a3.8 3.8 0 0 0 3.7 2.5 5.6 5.6 0 0 0 5.5-1.9l.2-.6v.9a3.4 3.4 0 0 1-3.3 2.6 5.9 5.9 0 0 1-5.8-1.7l-.2-.6zM204.8 143.1a.53 .53 0 0 0 .4 .6 .53 .53 0 0 0 .6-.3v-.1M204.8 145.1l.3 .3"/>
<path d="M205.8 143.8l.4 .2 .5-.1 .1-.1M205.8 143.8l.4-.3 .4 .1 .2 .2M205.8 143.8l.1 .8 .3 .1 .6-.2v-.7M205.8 145.9l.2 .5 .7-.1M206.1 143.3l.1 .2M206.8 144l.7 .3M207.5 144.3l.1 .8 .4 .2 .5-.2v-.8M207.5 146.5a.5 .5 0 0 0 .5 .5 .5 .5 0 0 0 .5-.4M207.5 144.3l.5 .3 .4-.1 .1-.2M207.5 144.3l.1-.2 .5-.1 .4 .3M208.5 144.5h1M209.5 144.3l.1 .8 .3 .2 .6-.3v-.7"/>
<path d="M209.5 144.3l.1-.2 .4-.1 .5 .3M209.5 144.3l.4 .3 .4-.1 .2-.2M210.5 146.5a.5 .5 0 0 1-.4 .5 .5 .5 0 0 1-.6-.4M211.2 143.8l.5 .2 .4-.1 .1-.1M211.2 143.8l.4-.3 .5 .1 .1 .2M211.2 143.8l.1 .8 .4 .1 .5-.2v-.7M211.2 144l-.7 .3M211.9 143.3l-.1 .2M212.2 145.9v.3l-.3 .2-.6-.1M213.2 143.1a.53 .53 0 0 1-.4 .6 .53 .53 0 0 1-.6-.3v-.1M213.2 145.1l-.3 .3M220 140.7l-1.8 .9-1.9 .7a23.4 23.4 0 0 1-17.9-1.4"/>
<path d="M310.7 143.1l-1.1 6.7-.4 7.5 .4 7.2 1.1 7.2M410 148.5h10M86 217.5l2.3-2 3-1.8 3-1.2 2.9-.7v-1.9h6v1.9l3 .7 3 1.3 2.8 1.7 2.3 1.9 2.1 2.5 1.7 2.7 1.2 3.1 .7 2.9h1.9v6h-1.9l-.8 3-1.2 3-1.5 2.6-2 2.3-2.6 2.3-2.8 1.7-2.8 1.1-3.1 .8v1.8h-6v-1.8l-3.1-.8-2.8-1.1-2.7-1.6-2.5-2.1-2.1-2.5-1.7-2.8-1.2-3-.7-2.9h-1.9v-6h1.9l.7-3.1 1.1-2.8 1.7-2.7zM95.4 212.2l1.8-4h6l1.8 4M97.3 208.2v1.7M98.2 208.2v1.7M102.2 208.2v1.7M103.1 208.2v1.7M2.5 222.7h7.5M76.9 229.6h1.6M76.9 228.6h1.6M76.9 234.5h1.6"/>
<path d="M76.9 233.6h1.6M80.8 226.8l-3.9 1.8v6l3.9 1.8M94.9 231v.6M94.9 232.4l.1 .6M95.2 229.7l-.2 .5M95.3 233.8l.3 .4M95.9 228.4l-.3 .5M96 234.9l.4 .5v2.4h7.6v-2.4M96.8 227.4l-.4 .4M98 226.7l-.5 .3M99.4 226.3l-.6 .1M100.2 226.2l.5 .1"/>
<path d="M101.6 226.4l.5 .2M102.9 227l.4 .3M111.5 232.9h.1M119.6 226.8l3.9 1.8v6l-3.9 1.8M121.9 229.6h1.6M121.9 228.6h1.6M121.9 234.5h1.6M121.9 233.6h1.6M265 227v56M385 233.7h25M385 227v60M390 227v60"/>
<path d="M410 227h-190v62.5M410 222.7h7.5M95.4 251l1.8 3.9h6l1.8-3.9M97.3 253.2v1.7M98.2 253.2v1.7M102.2 253.2v1.7M103.1 253.2v1.7M220 257h165M220 242h45M240 257v26M257.5 258v11M385 253.7h25"/>
<path d="M385 247h25M385 240.3h25M220 270h165M242 263.5h21M243.5 261.5l8-2v8l-8-2zM365 270v13M385 273.7h25M385 267h25M385 260.3h25M52.5 287v7.5M105 287v7.5M110 289.5h200"/>
<path d="M110 287v5M120 287v2.5M130 287v2.5M140 287v2.5M150 287v2.5M160 287v5M170 287v2.5M180 287v2.5M190 287v2.5M200 287v2.5M210 287v10M220 283h165"/>
<path d="M230 287v2.5M240 287v2.5M250 287v2.5M260 287v5M270 287v2.5M280 287v2.5M290 287v2.5M300 287v2.5M310 287v5M315 287v7.5M367.5 287v7.5M385 280.3h25"/>
<circle cx="100.2" cy="231.6" r="5.3"/>
<circle cx="100.2" cy="231.6" r="18.7"/>
<circle cx="107.7" cy="231.6" r=".5"/>
<circle cx="108.2" cy="229.6" r=".5"/>
<circle cx="108.2" cy="233.5" r=".5"/>
<circle cx="109.6" cy="234.9" r=".5"/>
<circle cx="109.6" cy="228.3" r=".5"/>
<circle cx="111.5" cy="235.4" r=".5"/>
<circle cx="111.5" cy="227.8" r=".5"/>
<circle cx="111.5" cy="231.6" r="1.33"/>
<circle cx="111.5" cy="231.6" r="4.7"/>
<circle cx="113.4" cy="234.9" r=".5"/>
<circle cx="113.4" cy="228.3" r=".5"/>
<circle cx="114.9" cy="233.5" r=".5"/>
<circle cx="114.9" cy="229.7" r=".5"/>
<circle cx="115.4" cy="231.6" r=".5"/>
<circle cx="96.4" cy="243.9" r=".5"/>
<circle cx="96.9" cy="245.8" r=".5"/>
<circle cx="96.9" cy="242" r=".5"/>
<circle cx="98.3" cy="247.2" r=".5"/>
<circle cx="98.3" cy="240.6" r=".5"/>
<circle cx="100.2" cy="243.9" r="1.33"/>
<circle cx="100.2" cy="247.7" r=".5"/>
<circle cx="100.2" cy="240.1" r=".5"/>
<circle cx="100.2" cy="243.9" r="4.7"/>
<circle cx="102.1" cy="240.6" r=".5"/>
<circle cx="102.1" cy="247.2" r=".5"/>
<circle cx="103.5" cy="242" r=".5"/>
<circle cx="103.5" cy="245.8" r=".5"/>
<circle cx="104" cy="243.9" r=".5"/>
<circle cx="257.5" cy="263.5" r="2"/>
<circle cx="257.5" cy="263.5" r="4"/>
</g>
<g fill="#000">
<path d="M84.5 27.9h.4v.4h-.4z" fill-rule="evenodd"/>
<path d="M84.5 165h.4v.4h-.4z" fill-rule="evenodd"/>
<path d="M87.3 209.7h.4v.4h-.4z" fill-rule="evenodd"/>
<path d="M87.3 211.6h.4v.4h-.4z" fill-rule="evenodd"/>
<path d="M72 228.9l1.7 1.1-2-.1z" fill-rule="evenodd"/>
<path d="M103.8 226.6h.3v.3h-.3z" fill-rule="evenodd"/>
<path d="M107.7 228.5h.4v.3h-.4z" fill-rule="evenodd"/>
<path d="M309.9 228.4h.4v.4h-.4z" fill-rule="evenodd"/>
</g>
<text font-size="8.6" x="273" y="245.1">Projeto Integrador 2</text>
<g font-size="7.2">
<text x="225.7" y="266.3">A3</text>
<text x="309.8" y="266.1">CATARCO</text>
<text x="221.7" y="281.3">1:15</text>
<text x="246" y="281.3">XXX</text>
</g>
<g font-size="5.8">
<text x="304.6" y="281.6">Reator</text>
<text x="371.5" y="281.6">mm</text>
</g>
<g font-size="5.1">
<text x="73.9" y="210.4" transform="rotate(35 73.9 210.4)">560</text>
<text x="116.9" y="253.6" transform="rotate(36 116.9 253.6)">40</text>
</g>
<g font-size="5">
<text x="28.1" y="6.5" transform="rotate(-90 28.1 6.5)">H</text>
<text x="80.6" y="6.5" transform="rotate(-90 80.6 6.5)">G</text>
<text x="133.1" y="6.5" transform="rotate(-90 133.1 6.5)">F</text>
<text x="185.6" y="6.5" transform="rotate(-90 185.6 6.5)">E</text>
<text x="238.1" y="6.5" transform="rotate(-90 238.1 6.5)">D</text>
<text x="290.6" y="6.5" transform="rotate(-90 290.6 6.5)">C</text>
<text x="343.1" y="6.5" transform="rotate(-90 343.1 6.5)">B</text>
<text x="395.6" y="6.5" transform="rotate(-90 395.6 6.5)">A</text>
<text x="114.1" y="24.5">160</text>
<text x="179.7" y="33.8">A</text>
<text x="6.8" y="38.7" transform="rotate(-90 6.8 38.7)">4</text>
<text x="413.5" y="39">4</text>
<text x="117.1" y="45.6">90</text>
<text x="281" y="52.4">A</text>
<text x="298.5" y="52.4">Motor</text>
<text x="281" y="59.4">B</text>
<text x="298.5" y="59.4">Válvula de entrada 1</text>
<text x="133" y="70.4" transform="rotate(-90 133 70.4)">75</text>
<text x="281" y="66.4">C</text>
<text x="298.5" y="66.4">Válvula de entrada 2</text>
<text x="161" y="75.2">B</text>
<text x="249.7" y="74.5">C</text>
<text x="281" y="73.5">D</text>
<text x="298.5" y="73.5">Viga de sustentação</text>
<text x="66.7" y="81.7" transform="rotate(-90 66.7 81.7)">105</text>
<text x="281" y="80.5">E</text>
<text x="298.5" y="80.5">Válvula de saída</text>
<text x="38.4" y="103.8" transform="rotate(-90 38.4 103.8)">2057</text>
<text x="6.8" y="112.9" transform="rotate(-90 6.8 112.9)">3</text>
<text x="245.7" y="109.8">D</text>
<text x="413.5" y="113.2">3</text>
<text x="148.7" y="116.7" transform="rotate(-90 148.7 116.7)">1670</text>
<text x="294.6" y="122.2">44</text>
<text x="133.1" y="129.7" transform="rotate(-90 133.1 129.7)">1280</text>
<text x="326.7" y="152.3">Detalhe A</text>
<text x="271.7" y="160.8" transform="rotate(-90 271.7 160.8)">82</text>
<text x="326.7" y="158.3">Sessão transversal</text>
<text x="67.7" y="165.1" transform="rotate(-90 67.7 165.1)">160</text>
<text x="207.7" y="164.5">E</text>
<text x="326.7" y="164.4">Escala 1:4</text>
<text x="94.9" y="176.8">560</text>
<text x="187" y="179.4">Vista Isométrica</text>
<text x="194.6" y="185.5">Escala 1:15</text>
<text x="6.8" y="187.1" transform="rotate(-90 6.8 187.1)">2</text>
<text x="83.5" y="188.8">Vista Frontal</text>
<text x="301.3" y="190.6">5</text>
<text x="413.5" y="187.4">2</text>
<text x="86.6" y="194.8">Escala 1:15</text>
<text x="105.2" y="207.4" transform="rotate(89 105.2 207.4)">28</text>
<text x="102.5" y="219.3">59</text>
<text x="58.9" y="225.1">A</text>
<text x="137.5" y="235" transform="rotate(-90 137.5 235)">90</text>
<text x="131.2" y="243.6" transform="rotate(37 131.2 243.6)">140</text>
<text x="72.9" y="249.8" transform="rotate(-37 72.9 249.8)">600</text>
<text x="6.8" y="261.3" transform="rotate(-90 6.8 261.3)">1</text>
<text x="413.5" y="261.6">1</text>
<text x="77.5" y="269.8">Vista Superior</text>
<text x="82.1" y="275.8">Escala 1:15</text>
<text x="24.7" y="293.8">H</text>
<text x="77.2" y="293.8">G</text>
<text x="339.7" y="293.8">B</text>
<text x="392.2" y="293.8">A</text>
</g>
<g font-size="4.3">
<text x="224.3" y="233.5">Lorrhan Lisboa</text>
<text x="229.5" y="241">11/04/2021</text>
<text x="223" y="248.5">Nicholas Barros</text>
<text x="229.5" y="256">11/04/2021</text>
</g>
<g font-size="3.6">
<text x="386.4" y="231.6">I</text>
<text x="386.4" y="238.3">H</text>
<text x="386.4" y="245">G</text>
<text x="386.4" y="251.6">F</text>
<text x="386.4" y="258.3">E</text>
<text x="386.4" y="265">D</text>
<text x="386.4" y="271.6">C</text>
<text x="386.4" y="278.3">B</text>
<text x="386.4" y="285">A</text>
</g>
<g font-size="2.9">
<text x="399.1" y="231.4">_</text>
<text x="399.1" y="238">_</text>
<text x="399.1" y="244.7">_</text>
<text x="399.1" y="251.4">_</text>
<text x="399.1" y="258">_</text>
<text x="399.1" y="264.7">_</text>
<text x="399.1" y="271.4">_</text>
<text x="399.1" y="278">_</text>
<text x="399.1" y="284.7">_</text>
</g>
<g font-size="2.2">
<text x="221" y="229.1">DESENVOLVIDO POR:</text>
<text x="221" y="236.6">DATA:</text>
<text x="221" y="244.1">CHECADO POR:</text>
<text x="221" y="251.6">DATA:</text>
<text x="221" y="259.1">TAMANHO</text>
<text x="221" y="272.1">ESCALA</text>
<text x="241" y="272.1">PESO(kg)</text>
<text x="266" y="272.1">COMPONENTE</text>
<text x="366" y="272.1">UNIDADE</text>
<text x="221" y="285.8">Este desenho é nossa propriedade; não pode ser reproduzido ou comunicado sem nosso acordo por escrito.</text>
</g>
</svg>
